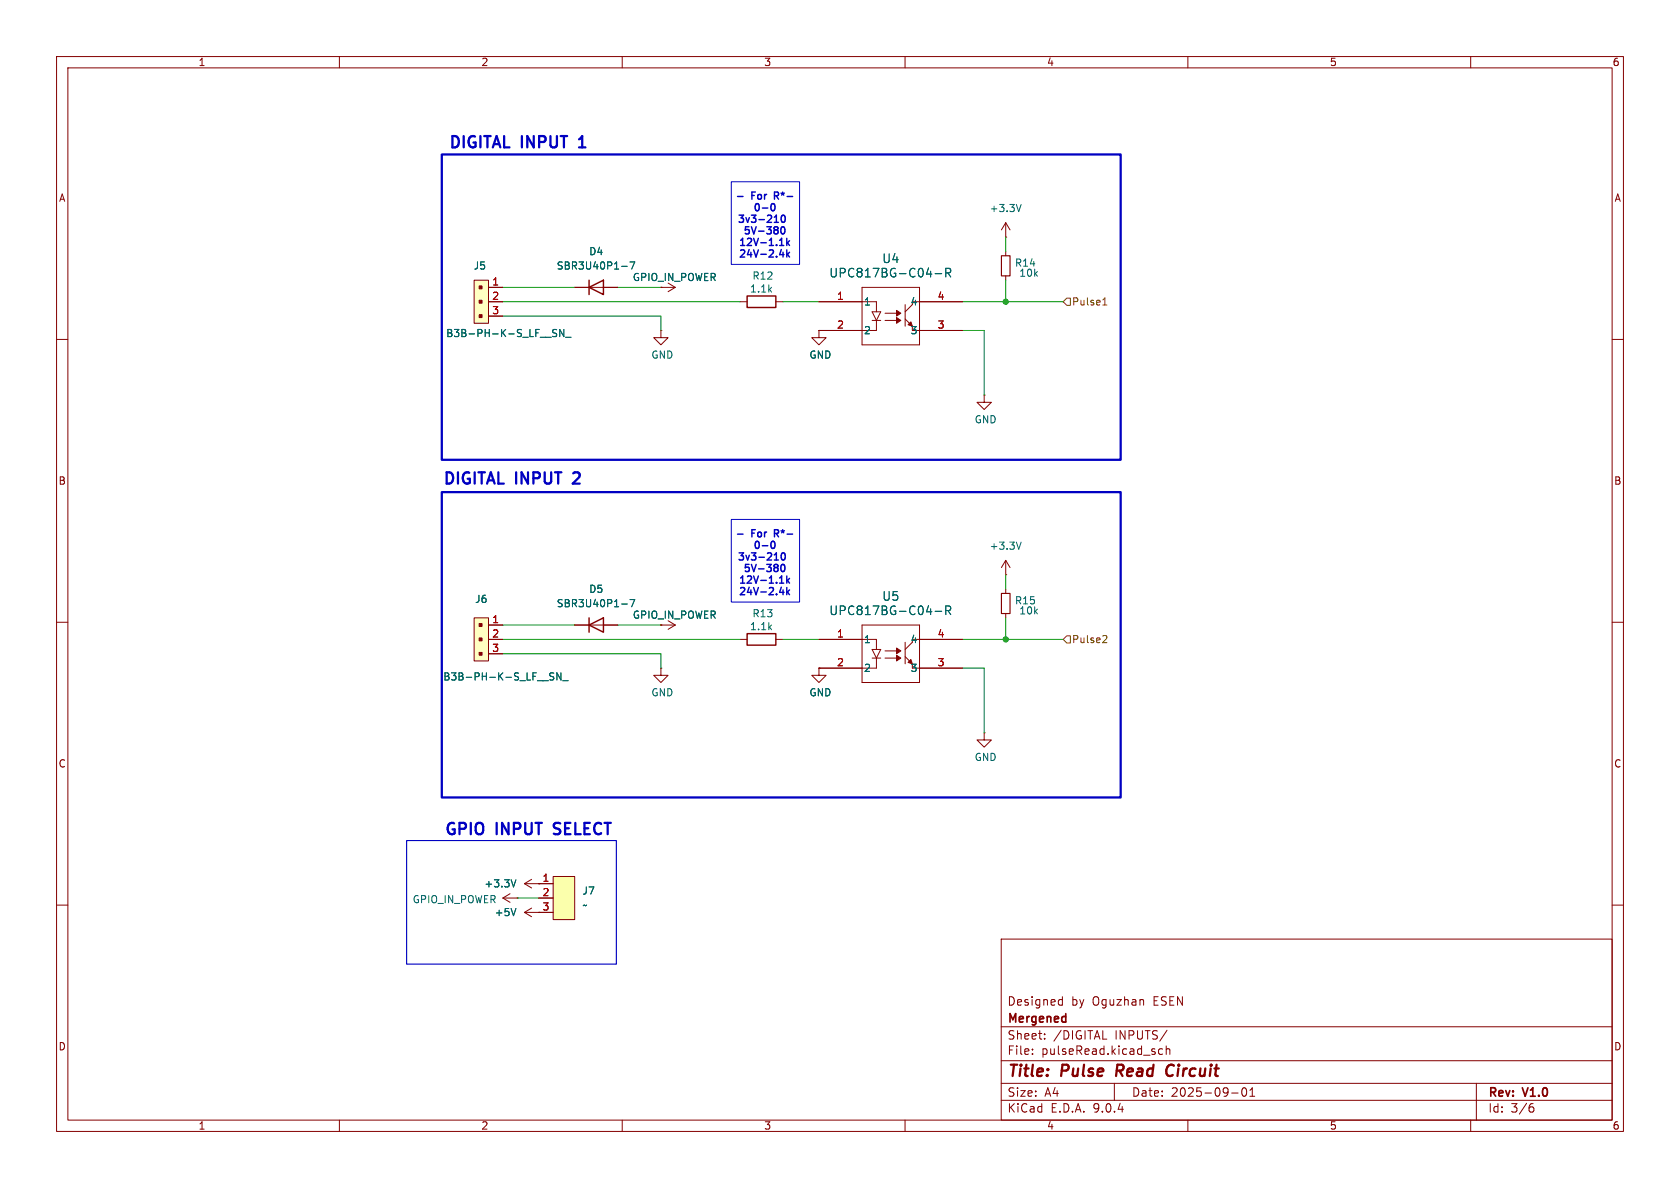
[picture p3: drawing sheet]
<svg xmlns="http://www.w3.org/2000/svg" width="297mm" height="210mm" viewBox="0 0 297 210" stroke-linecap="round" stroke-linejoin="round" font-family="sans-serif">
<g fill="none" stroke="#840000" stroke-width=".18">
<path d="M10 10h277v190h-277zM12 12h273v186h-273zM60 10v2M110 10v2M160 10v2M210 10v2M260 10v2M10 60h2M285 60h2M10 110h2M116.8 118.1v1.3h1.3l-1.3 1.3-1.2-1.3h1.2M116.8 118.1h.1"/>
<path d="M285 110h2M88.9 158.8l1.3 .7M88.9 158.8h2.5M90.2 158l-1.3 .8M91.4 158.8h.1M10 160h2M92.7 161.3l1.3 .8M92.7 161.3h2.5M94 160.5l-1.3 .8M95.2 161.3h.1M177 166h108v32h-108zM187.4 176.7l.4 .1"/>
<path d="M187.8 176.2v1.5M187.8 177.6l-.4 .1M285 160h2M60 198v2M110 198v2M160 198v2M177 194.5h108M177 191.5h108M177 187.5h108M177 181.5h108M182.5 186.3v.1M182.5 185.5v.1"/>
<path d="M184.7 183.6v.1M184.7 182.8v.1M195 183.7h.7M197 191.5v3M205.5 185.5l-.4-.1-.3 .3v.4l.2 .2h.5M206.2 185.5l.2-.1 .3 .1 .1 .9M206.2 184.9v1.5M206.3 182.1l-1.3 2M210 198v2M217.7 193.2h1.2M219.7 192.4l.2-.1a.81 .81 0 0 1 .6 .6 .81 .81 0 0 1-.3 .8l-.2 .1a.81 .81 0 0 1-.3-1.4zM221 193.8h.8"/>
<path d="M221 192.7l.4-.4v1.5M260 198v2M261 191.5v6.5M270.6 195.7h.4l.2 .3-.1 .5-.5 .1M271 195.1l-.4 .1"/>
</g>
<path d="M197.6 188.2l-.3 2M206.2 189.7a.63 .63 0 0 0 1 .4M207.2 188.2a.88 .88 0 0 0-1 .9" fill="none" stroke="#840000" stroke-width=".4"/>
<path d="M91.2 160.6l-.4 1.3" fill="none" stroke="#006464" stroke-width=".18"/>
<path d="M97.8 154.9h3.8v7.7h-3.8z" fill="#fbffac"/>
<g fill="none" stroke="#840000" stroke-width=".18">
<path d="M177.8 44.5v.7M177.8 48.8v.7M177.8 99.1v2.5M177.8 99.1l-.8 1.2M177.8 99.1l.8 1.2M101.6 110.5h7.6M116.8 110.5h.1M116.8 110.5h2.6M118.1 109.7l1.3 .8M119.4 110.5l-1.3 .8M130.8 113h1.3M137.2 113h1.2"/>
<path d="M144.8 118.1v1.3h1.2l-1.2 1.3-1.3-1.3h1.3M144.8 118.1h.1M144.8 113h10.1v1.8M152.4 110.5h10.2v10.2h-10.2zM154.2 114.8h1.5l-.8 1.5zM154.2 116.3h1.5M154.9 116.3v1.8h-10.1M156.5 116.3h2M156.5 115.1h2M160 116.1l.8 .7M160 113.5v3.8M161.3 113h8.9"/>
<path d="M161.3 118.1h8.9M161.3 113.5l-1.3 1.3M177.8 101.6h.1M177.8 104.1v.8M177.8 108.5v.7M174 129.5v1.3h1.3l-1.3 1.3-1.3-1.3h1.3M174 129.5h.1M92.7 156.2h5.1M92.7 156.2l1.3 .8M94 155.4l-1.3 .8M95.2 156.2h.1M95.2 158.8h2.6"/>
<path d="M97.8 154.9h3.8v7.7h-3.8zM95.2 161.3h2.6"/>
</g>
<path d="M180.5 95.8l-.4 1.3M109.9 106.8h1M111.4 106h.8l-.5 1.3M165.3 108.1h1.2M167.2 107.9l.7-.1 .2-.2-.1-.3-.2-.2h-.6v1.5M167.6 107.9l.5 .7M91.2 155.5l-.4 1.3" fill="none" stroke="#006464" stroke-width=".18"/>
<path d="M104.1 110.5l2.6-1.3v2.6zM104.1 109.2v2.6M132.1 112h5.1v2h-5.1z" fill="none" stroke="#840000" stroke-width=".25"/>
<path d="M177 45.2h1.6v3.6h-1.6zM177 104.9h1.6v3.6h-1.6z" fill="none" stroke="#840000" stroke-width=".2"/>
<g fill="#840000" stroke="#840000" stroke-width=".18">
<path d="M158.5 114.6l.8 .5-.8 .5z"/>
<path d="M158.5 115.8l.8 .5-.8 .5z"/>
<path d="M160.5 117.1l.5-.5 .3 .7z"/>
</g>
<path d="M83.8 109.2h2.6v7.6h-2.6z" fill="#ffffc2"/>
<g fill="none" stroke="#840000" stroke-width=".18">
<path d="M177.8 39.4l-.8 1.2M177.8 39.4l.8 1.2M177.8 39.4v2.5M116.8 50.8h.1M116.8 50.8h2.6M118.1 50l1.3 .8M119.4 50.8l-1.3 .8M130.8 53.3h1.3M137.2 53.3h1.2M144.8 58.4v1.3h1.2l-1.2 1.3-1.3-1.3h1.3M144.8 58.4h.1M144.8 53.3h10.1v1.8"/>
<path d="M152.4 50.8h10.2v10.2h-10.2zM154.2 55.1h1.5l-.8 1.5zM154.2 56.6h1.5M154.9 56.6v1.8h-10.1M156.5 56.6h2M156.5 55.4h2M160 56.4l.8 .8M160 53.8v3.9M161.3 53.3h8.9M161.3 58.4h8.9M161.3 53.8l-1.3 1.3M177.8 41.9h.1"/>
<path d="M174 69.9v1.2h1.3l-1.3 1.3-1.3-1.3h1.3M174 69.9h.1M83.8 109.2h2.6v7.6h-2.6zM86.4 110.5h2.5M86.4 113h2.5M86.4 115.6h2.5"/>
</g>
<g fill="#840000" stroke="#840000" stroke-width=".18">
<path d="M84.7 110.2h.5v.5h-.5z"/>
<path d="M84.7 112.8h.5v.5h-.5z"/>
<path d="M84.7 115.3h.5v.5h-.5z"/>
<path d="M158.5 54.9l.8 .5-.8 .5z"/>
<path d="M158.5 56.1l.8 .5-.8 .6z"/>
<path d="M160.5 57.4l.5-.5 .3 .8z"/>
</g>
<path d="M180.5 36.1l-.4 1.3M165.3 48.4h1.2M167.2 48.2h.7l.2-.3-.1-.3-.2-.2h-.6v1.6M167.6 48.2l.5 .8M97.2 119.4l.6 .3 .1 .3-.2 .2h-.5M97.9 119l-.5-.1-.2 .2M99.2 118.9v1.3l-.8-1.3v1.3M99.5 120.3h.9" fill="none" stroke="#006464" stroke-width=".18"/>
<path d="M132.1 52.3h5.1v2.1h-5.1z" fill="none" stroke="#840000" stroke-width=".25"/>
<path d="M83.8 49.5h2.6v7.7h-2.6z" fill="#ffffc2"/>
<g fill="none" stroke="#840000" stroke-width=".18">
<path d="M83.8 49.5h2.6v7.7h-2.6zM86.4 50.8h2.5M86.4 53.3h2.5M86.4 55.9h2.5M101.6 50.8h7.6M116.8 58.4v1.3h1.3l-1.3 1.3-1.2-1.3h1.2M116.8 58.4h.1M116.8 50.8h.1M144.8 58.4h.1M144.8 53.3h7.6M144.8 58.4h7.6M162.6 53.3h7.6"/>
<path d="M162.6 58.4h7.6M86.4 113h2.5M86.4 110.5h2.5M86.4 115.6h2.5M101.6 110.5h2.5M106.7 110.5h2.5M116.8 110.5h.1M144.8 118.1h.1M144.8 113h7.6M144.8 118.1h7.6M162.6 113h7.6M162.6 118.1h7.6"/>
<path d="M95.2 156.2h.1M95.2 156.2h2.6M95.2 158.8h2.6M95.2 161.3h.1M95.2 161.3h2.6"/>
</g>
<g fill="#840000" stroke="#840000" stroke-width=".18">
<path d="M84.7 50.5h.5v.6h-.5z"/>
<path d="M84.7 53.1h.5v.5h-.5z"/>
<path d="M84.7 55.6h.5v.5h-.5z"/>
</g>
<g fill="none" stroke="#006464" stroke-width=".18">
<path d="M97.7 58.7l.6 .3 .1 .3-.2 .2-.5-.1M98.4 58.3l-.5-.1-.2 .2M99.7 58.2v1.3l-.7-1.3v1.3M100 59.6h1M109.9 47.1h1M111.4 46.3h.8l-.5 1.3M165.3 48.4h1.2M167.2 48.2h.7l.2-.3-.1-.3-.2-.2h-.6v1.6M167.6 48.2l.5 .8M97.2 119.4l.6 .3 .1 .3-.2 .2h-.5M97.9 119l-.5-.1-.2 .2M99.2 118.9v1.3l-.8-1.3v1.3"/>
<path d="M109.9 106.8h1M111.4 106h.8l-.5 1.3M165.3 108.1h1.2M167.2 107.9l.7-.1 .2-.2-.1-.3-.2-.2h-.6v1.5M167.6 107.9l.5 .7M99.5 120.3h.9M91.2 155.5l-.4 1.3M91.2 160.6l-.4 1.3"/>
</g>
<path d="M104.1 50.8l2.6-1.3v2.6zM104.1 49.5v2.6" fill="none" stroke="#840000" stroke-width=".25"/>
<path d="M188.6 52.7h.6v1.3h-.6l-.6-.7zM195 53.9h.7M195.1 53l.2-.4v1.3M188.6 112.4h.6v1.3h-.6l-.6-.7zM195.1 112.3l.5 .1 .1 .3-.8 .9h.8" fill="none" stroke="#725600" stroke-width=".18"/>
<g fill="none" stroke="#009600" stroke-width=".18">
<path d="M88.9 55.9h27.9v2.5M88.9 50.8h12.7M88.9 53.3h41.9M109.2 50.8h7.6M138.4 53.3h6.4M170.2 53.3h17.8M170.2 58.4h3.8v11.5M177.8 41.9v2.6M177.8 49.5v3.8M88.9 113h41.9M88.9 115.6h27.9v2.5M88.9 110.5h12.7"/>
<path d="M109.2 110.5h7.6M138.4 113h6.4M170.2 113h17.8M170.2 118.1h3.8v11.4M177.8 101.6v2.5M177.8 109.2v3.8M91.4 158.8h3.8"/>
</g>
<path d="M129.3 32.1h12.1v14.6h-12.1zM129.3 91.8h12.1v14.6h-12.1z" fill="none" stroke="#0000c2" stroke-width=".18"/>
<path d="M78.1 27.3h120v54h-120zM102.4 26.1h1.1M102.6 24.5l-.2 .1M78.1 87h120v54h-120zM102.4 84.3l-1.2 1.2h1.3" fill="none" stroke="#0000c2" stroke-width=".4"/>
<g fill="none" stroke="#0000c2" stroke-width=".25">
<path d="M130.4 34.7h1M136.5 36.1l.1-.1a.68 .68 0 0 1 .4 .6 .68 .68 0 0 1-.4 .7 .84 .84 0 0 1-.1-1.2zM136.9 39.3h.7M138.2 38.2l.2-.2a.68 .68 0 0 1 .4 .7 .68 .68 0 0 1-.4 .6l-.2-.1-.1-.4zM137.5 40.2v.3M137.5 40.7v.5M137.8 43.4h.8M137.8 45h.8M138.2 40.1h.1a.68 .68 0 0 1 .5 .6 .68 .68 0 0 1-.5 .7 .84 .84 0 0 1-.1-1.3zM138.4 44.6v.8M139.1 42.1v1.3M139.1 44.2v1.2"/>
<path d="M139.2 42.9l.4 .5M139.2 45l.4 .4M139.6 42.5l-.5 .5M139.6 44.6l-.5 .5M130.4 94.4h1M136.5 95.7h.1a.68 .68 0 0 1 .4 .6 .68 .68 0 0 1-.4 .7 .84 .84 0 0 1-.1-1.3zM136.9 99h.7M137.5 99.9v.3M138.2 97.8l.2-.1a.68 .68 0 0 1 .4 .7 .68 .68 0 0 1-.4 .6l-.2-.1-.1-.4zM138.2 99.8h.1a.68 .68 0 0 1 .5 .6 .68 .68 0 0 1-.5 .6 .84 .84 0 0 1-.1-1.2zM137.5 100.4v.5M137.8 103.1h.8"/>
<path d="M137.8 104.7h.8M138.4 104.3v.8M139.1 101.8v1.3M139.1 103.9v1.2M139.2 102.6l.4 .5M139.2 104.6l.4 .5M139.6 102.2l-.5 .5M139.6 104.3l-.5 .5"/>
</g>
<path d="M71.9 148.6h37.1v21.8h-37.1z" fill="none" stroke="#0000c2" stroke-width=".2"/>
<g fill="#009600" stroke="#009600" stroke-width=".18">
<circle cx="177.8" cy="113" r=".46"/>
<circle cx="177.8" cy="53.3" r=".46"/>
</g>
<g font-size="2.8" fill="#0000c2">
<text x="79.1" y="26.8">DIGITAL INPUT</text>
<text x="103.2" y="26.8">1</text>
<text x="78.1" y="86.2">DIGITAL INPUT</text>
<text x="102.2" y="86.2">2</text>
<text x="78.4" y="148.2">GPIO</text>
<text x="87.7" y="148.2">INPUT</text>
<text x="98.7" y="148.2">SELECT</text>
</g>
<g font-size="2.8" fill="#840000">
<text x="178" y="190.9">Title:</text>
<text x="187.7" y="190.9">Pulse</text>
<text x="198.2" y="190.9">Read</text>
<text x="207.8" y="190.9">Circuit</text>
</g>
<g font-size="2.1" fill="#006464">
<text x="155.9" y="46.7">U4</text>
<text x="146.5" y="49.3">UPC817BG-C04-R</text>
<text x="155.9" y="106.4">U5</text>
<text x="146.5" y="108.9">UPC817BG-C04-R</text>
</g>
<g font-size="2.1" fill="#840000">
<text x="178" y="178">Designed</text>
<text x="189.4" y="178">by</text>
<text x="193.2" y="178">Oguzhan</text>
<text x="204" y="178">ESEN</text>
<text x="178" y="184">Sheet:</text>
<text x="178" y="181.2">Mergened</text>
<text x="186.2" y="184">/DIGITAL</text>
<text x="197.2" y="184">INPUTS/</text>
<text x="178" y="186.7">File:</text>
<text x="184.1" y="186.7">pulseRead.kicad_sch</text>
<text x="178" y="196.9">KiCad</text>
<text x="178" y="194.1">Size:</text>
<text x="184.7" y="194.1">A4</text>
<text x="185.7" y="196.9">E.D.A.</text>
<text x="193.3" y="196.9">9.0.4</text>
<text x="200" y="194.1">Date:</text>
<text x="207" y="194.1">2025-09-01</text>
<text x="263" y="194.3">Rev:</text>
<text x="263" y="196.9">Id:</text>
<text x="267.1" y="196.9">3/6</text>
<text x="269.4" y="194.3">V1.0</text>
</g>
<g font-size="1.8" fill="#840000">
<text x="35" y="11.9">1</text>
<text x="85" y="11.9">2</text>
<text x="135" y="11.9">3</text>
<text x="185" y="11.9">4</text>
<text x="235" y="11.9">5</text>
<text x="285" y="11.9">6</text>
<text x="10.3" y="35.9">A</text>
<text x="285.3" y="35.9">A</text>
<text x="10.3" y="85.9">B</text>
<text x="285.3" y="85.9">B</text>
<text x="10.3" y="135.9">C</text>
<text x="285.3" y="135.9">C</text>
<text x="10.3" y="185.9">D</text>
<text x="285.3" y="185.9">D</text>
<text x="35" y="199.9">1</text>
<text x="85" y="199.9">2</text>
<text x="135" y="199.9">3</text>
<text x="185" y="199.9">4</text>
<text x="235" y="199.9">5</text>
<text x="285" y="199.9">6</text>
</g>
<g font-size="1.8" fill="#0000c2">
<text x="132.9" y="35.7">For</text>
<text x="137.4" y="35.7">R*-</text>
<text x="130.2" y="39.7">3v3-210</text>
<text x="131.3" y="41.8">5V-380</text>
<text x="133" y="37.7">0-0</text>
<text x="130.4" y="43.8">12V-1.1k</text>
<text x="130.4" y="45.9">24V-2.4k</text>
<text x="132.9" y="95.3">For</text>
<text x="137.4" y="95.3">R*-</text>
<text x="130.2" y="99.4">3v3-210</text>
<text x="131.3" y="101.5">5V-380</text>
<text x="133" y="97.4">0-0</text>
<text x="130.4" y="103.5">12V-1.1k</text>
<text x="130.4" y="105.6">24V-2.4k</text>
</g>
<g font-size="1.8" fill="#006464">
<text x="174.9" y="37.7">+3.3V</text>
<text x="83.6" y="47.9">J5</text>
<text x="98.3" y="47.9">SBR3U40P1-7</text>
<text x="104.1" y="45.3">D4</text>
<text x="179.3" y="47.3">R14</text>
<text x="111.8" y="49.9">GPIO_IN_POWER</text>
<text x="132.5" y="51.9">1.1k</text>
<text x="132.9" y="49.6">R12</text>
<text x="180.1" y="49.1">10k</text>
<text x="78.8" y="59.8">B3B-PH-K-S_LF__SN_</text>
<text x="152.7" y="54.2">1</text>
<text x="152.7" y="59.3">2</text>
<text x="160.9" y="54.2">4</text>
<text x="160.9" y="59.3">3</text>
<text x="115.1" y="63.6">GND</text>
<text x="143" y="63.6">GND</text>
<text x="172.2" y="75">GND</text>
<text x="174.9" y="97.4">+3.3V</text>
<text x="83.9" y="106.8">J6</text>
<text x="98.3" y="107.5">SBR3U40P1-7</text>
<text x="104.1" y="105">D5</text>
<text x="179.3" y="107">R15</text>
<text x="111.8" y="109.6">GPIO_IN_POWER</text>
<text x="132.5" y="111.6">1.1k</text>
<text x="132.9" y="109.3">R13</text>
<text x="152.7" y="113.9">1</text>
<text x="160.9" y="113.9">4</text>
<text x="180.1" y="108.8">10k</text>
<text x="152.7" y="119">2</text>
<text x="160.9" y="119">3</text>
<text x="78.3" y="120.5">B3B-PH-K-S_LF__SN_</text>
<text x="115.1" y="123.3">GND</text>
<text x="143" y="123.3">GND</text>
<text x="172.2" y="134.7">GND</text>
<text x="72.9" y="159.9">GPIO_IN_POWER</text>
<text x="85.5" y="157.1">+3.3V</text>
<text x="102.9" y="158.3">J7</text>
<text x="102.9" y="160.9">~</text>
<text x="87.4" y="162.2">+5V</text>
</g>
<g font-size="1.8" fill="#a90000">
<text x="86.9" y="50.5">1</text>
<text x="86.9" y="53.1">2</text>
<text x="147.9" y="53.1">1</text>
<text x="165.7" y="53.1">4</text>
<text x="86.9" y="55.6">3</text>
<text x="147.9" y="58.2">2</text>
<text x="165.7" y="58.2">3</text>
<text x="86.9" y="110.2">1</text>
<text x="86.9" y="112.8">2</text>
<text x="147.9" y="112.8">1</text>
<text x="165.7" y="112.8">4</text>
<text x="86.9" y="115.3">3</text>
<text x="147.9" y="117.9">2</text>
<text x="165.7" y="117.9">3</text>
<text x="95.8" y="156">1</text>
<text x="95.8" y="158.5">2</text>
<text x="95.8" y="161">3</text>
</g>
<g font-size="1.8" fill="#725600">
<text x="189.4" y="54.2">Pulse1</text>
<text x="189.4" y="113.9">Pulse2</text>
</g>
</svg>
